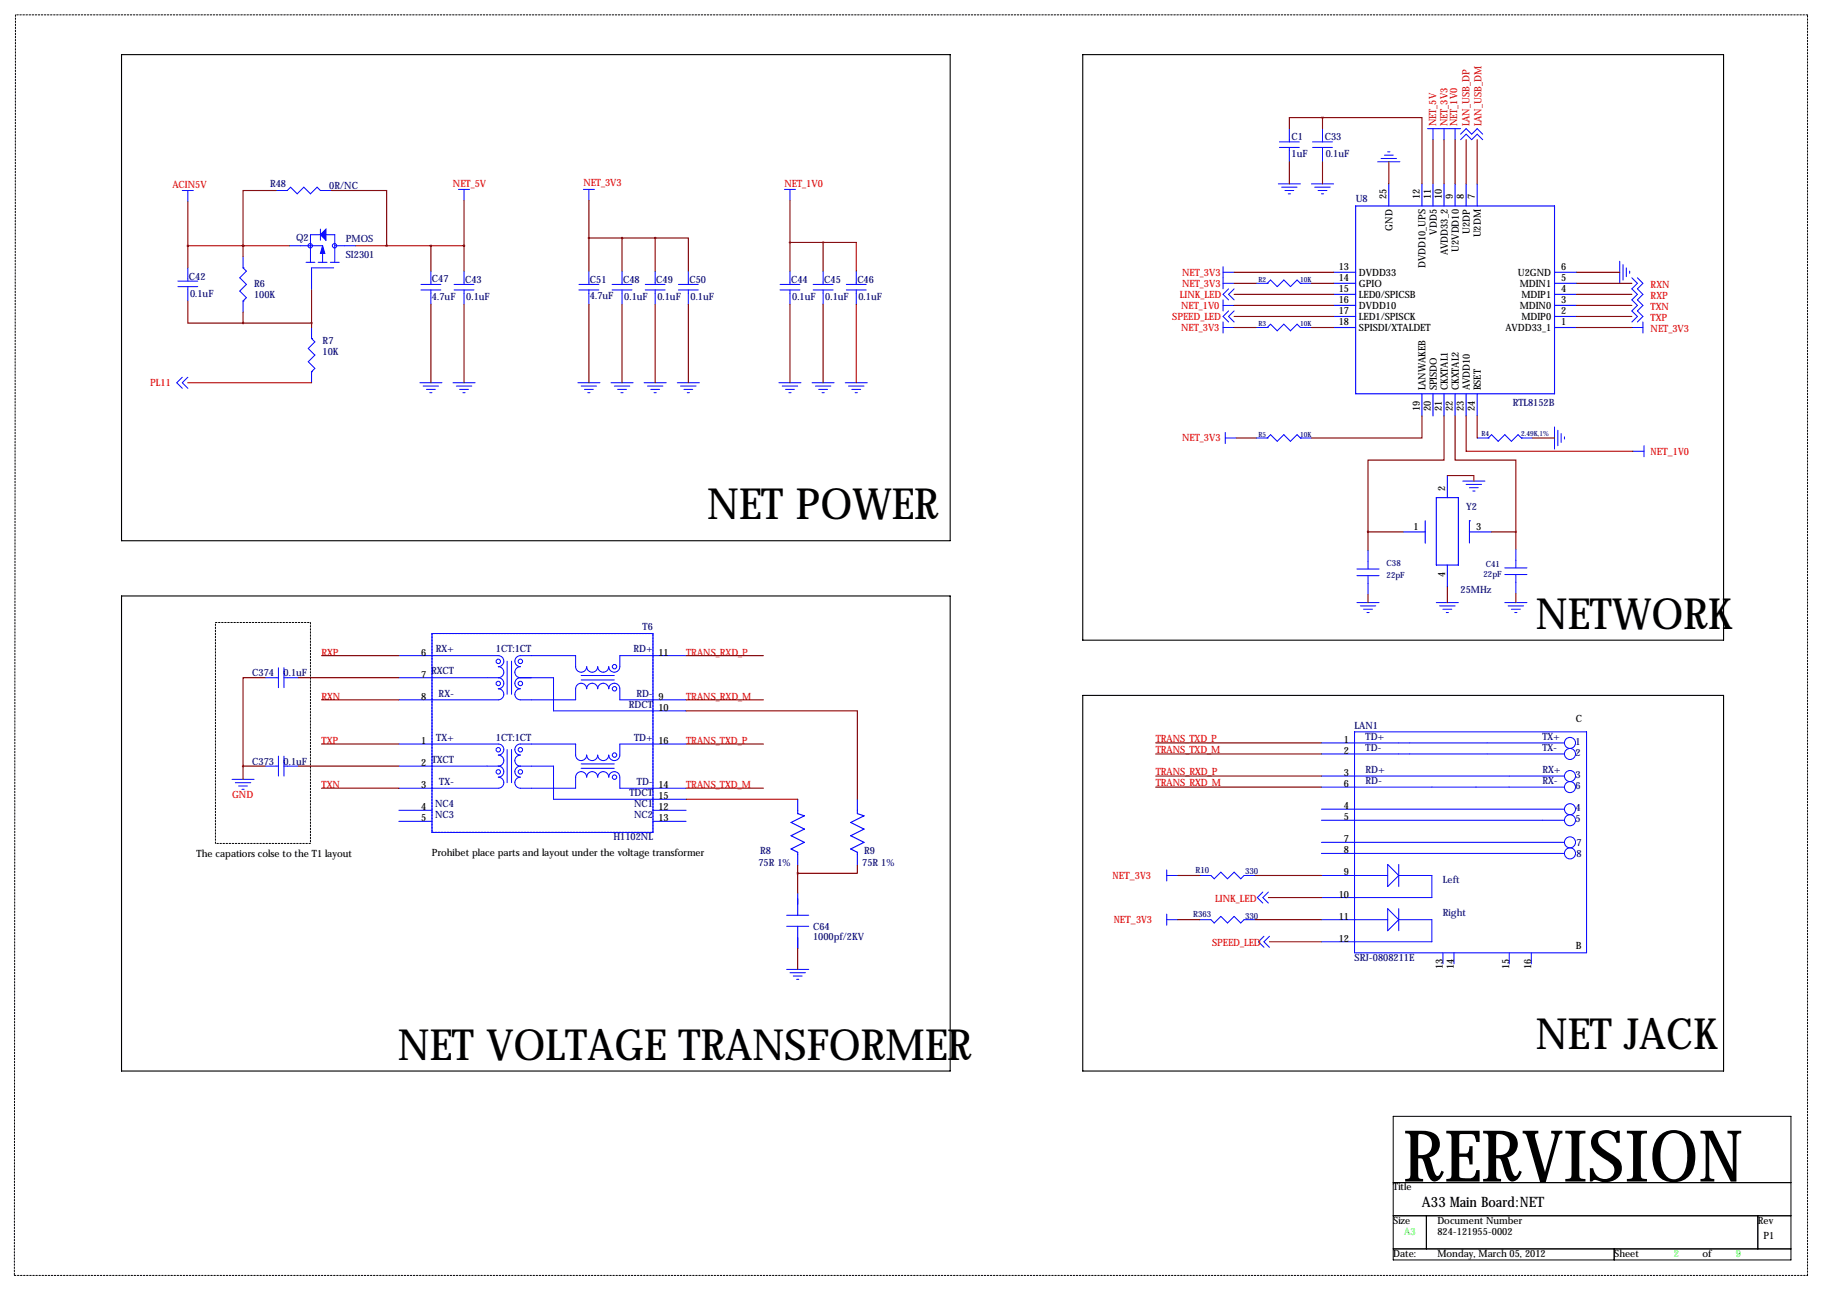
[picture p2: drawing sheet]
<svg xmlns="http://www.w3.org/2000/svg" width="419mm" height="297mm" viewBox="0 0 419 297" stroke-linecap="round" stroke-linejoin="round" font-family="sans-serif">
<path d="M320.3 256.7h91.4v33h-91.4zM320.3 271.9h91.4M320.3 279.5h91.4M327.9 279.5v7.6M404.1 279.5v7.6M320.3 287.1h91.4M371.1 287.1v2.6" fill="none" stroke="#000" stroke-width=".23"/>
<path d="M3.6 3.4l-.3 289.8M415.5 3.4h-411.9M49.5 143.1h21.9M71.4 143.1v50.8M49.5 193.9v-50.8M71.4 193.9h-21.9M3.3 293.2h412.2M415.5 293.2v-289.8" fill="none" stroke="#000" stroke-width=".23" stroke-dasharray=".4 .4"/>
<path d="M27.9 12.6h190.5v111.7h-190.5zM248.9 12.6h147.3v134.6h-147.3zM27.9 137h190.5v109.2h-190.5zM248.9 159.9h147.3v86.3h-147.3z" fill="none" stroke="#000" stroke-width=".25"/>
<g fill="none" stroke="#00f" stroke-width=".23">
<path d="M294.1 33.9h4.6M294.1 32.6h4.6M296.4 29.6v3M296.4 33.9v3.3M301.8 33.9h4.5M301.8 32.6h4.5M304 29.6v3M304 33.9v3.3M316.7 37.2h5.1M317.5 36.4h3.6M318.3 35.7h2M319 34.9h.5"/>
<path d="M328.2 29.6h7.6M329.4 29.6v2.5M332 29.6v2.5M334.5 29.6v2.5M335.8 30.8l1.3-1.2 1.2 1.2 1.3-1.2 1.3 1.2M335.8 32.1l1.3-1.3 1.2 1.3 1.3-1.3 1.3 1.3M41.9 43.8h2.5M43.2 43.8v2.5M55.9 59v2.6M63.5 43.8h2.5l.8-.8 1.5 1.6 1.5-1.6 1.6 1.6 1.5-1.6 .8 .8h2.5M66.5 56.5h7.7M73.7 54h-2.3v6.3"/>
<path d="M73.7 52.7v2.5M74.2 57.8v2.5M74.9 54h2.1v6.3M77 56.5h4.8M105.4 43.5h2.5M106.7 43.5v2.6M134.1 43.5h2.6M135.4 43.5v2.6M180.3 43.5h2.6M181.6 43.5v2.6M293.9 42.3h5.1M294.6 43h3.6"/>
<path d="M295.4 43.8h2M296.2 44.6h.5M301.5 42.3h5.1M302.3 43h3.5M303 43.8h2.1M303.8 44.6h.5M40.9 65.9h4.6M40.9 64.6h4.6M43.2 61.6v3M43.2 65.9v3.3M55.9 61.6h.1M55.9 69.2h.1"/>
<path d="M55.9 61.6l.7 .7-1.5 1.6 1.5 1.5-1.5 1.5 1.5 1.5-.7 .8M55.9 69.2v2.5M70.4 60.3h2M71.6 77.8h.1M71.6 75.3v2.5M71.6 77.8l.8 .8-1.5 1.5 1.5 1.5-1.5 1.6 1.5 1.5-.8 .8M73.2 60.3h2M75.9 60.3h2.1M76.7 61.6h-5.1v5.1M96.8 66.7h4.5M96.8 65.4h4.5M99.1 62.3v3.1"/>
<path d="M99.1 66.7v3.3M104.4 66.7h4.6M104.4 65.4h4.6M106.7 62.3v3.1M106.7 66.7v3.3M133.1 66.7h4.6M133.1 65.4h4.6M135.4 62.3v3.1M135.4 66.7v3.3M140.7 66.7h4.6M140.7 65.4h4.6M143 62.3v3.1"/>
<path d="M143 66.7v3.3M148.3 66.7h4.6M148.3 65.4h4.6M150.6 62.3v3.1M150.6 66.7v3.3M156 66.7h4.5M156 65.4h4.5M158.2 62.3v3.1M158.2 66.7v3.3M179.3 66.7h4.6M179.3 65.4h4.6M181.6 62.3v3.1"/>
<path d="M181.6 66.7v3.3M186.9 66.7h4.6M186.9 65.4h4.6M189.2 62.3v3.1M189.2 66.7v3.3M194.6 66.7h4.5M194.6 65.4h4.5M196.8 62.3v3.1M196.8 66.7v3.3M281.2 65.1h2.5M281.2 75.3h2.5M281.2 62.6h2.5"/>
<path d="M281.2 61.3v5.1M281.2 68.9v2.6M281.2 74v2.6M281.2 70.2h2.5M282.4 66.4l-1.2 1.3 1.2 1.2M282.4 71.5l-1.2 1.3 1.2 1.2M283.7 66.4l-1.3 1.3 1.3 1.2M283.7 71.5l-1.3 1.3 1.3 1.2M288.8 65.1h2.5M288.8 75.3h2.5M291.3 65.1h.1M291.3 75.3h.1"/>
<path d="M291.3 65.1l.8-.7 1.5 1.5 1.5-1.5 1.6 1.5 1.5-1.5 .8 .7M291.3 75.3l.8-.8 1.5 1.6 1.5-1.6 1.6 1.6 1.5-1.6 .8 .8M299 65.1h.1M299 75.3h.1M299 65.1h2.5M299 75.3h2.5M372.4 60.1v5M373.1 60.8v3.6M373.9 61.6v2M374.6 62.3v.6M375.2 75.3h2.5M375.2 63.9l1.2 1.2-1.2 1.3 1.2 1.3-1.2 1.2 1.2 1.3-1.2 1.3 1.2 1.3-1.2 1.2"/>
<path d="M376.4 63.9l1.3 1.2-1.3 1.3 1.3 1.3-1.3 1.2 1.3 1.3-1.3 1.3 1.3 1.3-1.3 1.2M377.7 74v2.6M41.9 86.7l-1.3 1.3 1.3 1.3M43.2 86.7l-1.3 1.3 1.3 1.3M71.6 85.5h.1M71.6 85.5v2.5M96.5 88h5.1M97.3 88.8h3.5M98 89.5h2.1M98.8 90.3h.5M104.1 88h5.1M104.9 88.8h3.6"/>
<path d="M105.7 89.5h2M106.4 90.3h.5M132.8 88h5.1M133.6 88.8h3.6M134.4 89.5h2M135.1 90.3h.5M140.5 88h5M141.2 88.8h3.6M142 89.5h2M142.7 90.3h.6M148.1 88h5.1M148.8 88.8h3.6"/>
<path d="M149.6 89.5h2M150.4 90.3h.5M155.7 88h5.1M156.5 88.8h3.5M157.2 89.5h2.1M158 90.3h.5M179.1 88h5M179.8 88.8h3.6M180.6 89.5h2M181.4 90.3h.5M186.7 88h5.1M187.5 88.8h3.5"/>
<path d="M188.2 89.5h2M189 90.3h.5M194.3 88h5.1M195.1 88.8h3.5M195.8 89.5h2.1M196.6 90.3h.5M281.7 99.4v2.6M357.4 98.2v5M358.1 98.9v3.6M358.9 99.7v2M281.7 100.7h2.5M288.8 100.7h2.5"/>
<path d="M291.3 100.7h.1M291.3 100.7l.8-.8 1.5 1.6 1.5-1.6 1.6 1.6 1.5-1.6 .8 .8M299 100.7h.1M299 100.7h2.5M336.3 110.6h5.1M337.1 111.4h3.5M337.8 112.1h2.1M338.6 112.9h.5M339.6 100.7h2.5M342.1 100.7h.1M342.1 100.7l.8-.8 1.5 1.6 1.5-1.6 1.6 1.6 1.5-1.6 .8 .8M349.8 100.7h.1"/>
<path d="M349.8 100.7h2.5M359.7 100.4v.6M375.4 103.7h2.6M378 102.5v2.5M312 130.8h5M312 132.3h5M312 138.5h5M312.7 139.3h3.6M314.5 126.5v4.3M314.5 132.3v4.4M330.2 138.5h5.1M331 139.3h3.5"/>
<path d="M345.9 132.1h5.1M345.9 130.6h5.1M345.9 138.5h5.1M346.7 139.3h3.6M348.5 126.2v4.4M348.5 132.1v4.3M61 155.8h3M64 153.5v4.6M65.3 155.8h3.3M65.3 153.5v4.6M91.7 150.7h22.9a1.27 1.27 0 0 1 1.2 1.3 1.27 1.27 0 0 1-1.2 1.3 1.27 1.27 0 0 1 1.2 1.2 1.27 1.27 0 0 1-1.2 1.3M91.7 155.8h22.9"/>
<path d="M99.3 145.7h50.8v45.7h-50.8zM114.6 155.8a1.27 1.27 0 0 1 1.2 1.3 1.27 1.27 0 0 1-1.2 1.3 1.27 1.27 0 0 1 1.2 1.2 1.27 1.27 0 0 1-1.2 1.3h-22.9M116.6 152v7.6M117.6 152v7.6M119.6 155.8a1.27 1.27 0 0 0-1.2 1.3 1.27 1.27 0 0 0 1.2 1.3 1.27 1.27 0 0 0-1.2 1.2 1.27 1.27 0 0 0 1.2 1.3h12.7v-2.5a1.27 1.27 0 0 1 1.3-1.3 1.27 1.27 0 0 1 1.3 1.3 1.27 1.27 0 0 1 1.2-1.3 1.27 1.27 0 0 1 1.3 1.3 1.27 1.27 0 0 1 1.3-1.3 1.27 1.27 0 0 1 1.3 1.3 1.27 1.27 0 0 1 1.2-1.3 1.27 1.27 0 0 1 1.3 1.3v2.5h15.2M119.6 155.8h7.7v7.6h30.4M133.6 155.3h7.6M133.6 156.3h7.6M157.7 150.7h-15.2v2.6a1.27 1.27 0 0 1-1.3 1.2 1.27 1.27 0 0 1-1.2-1.2 1.27 1.27 0 0 1-1.3 1.2 1.27 1.27 0 0 1-1.3-1.2 1.27 1.27 0 0 1-1.3 1.2 1.27 1.27 0 0 1-1.2-1.2 1.27 1.27 0 0 1-1.3 1.2 1.27 1.27 0 0 1-1.3-1.2v-2.6h-12.7a1.27 1.27 0 0 0-1.2 1.3 1.27 1.27 0 0 0 1.2 1.3 1.27 1.27 0 0 0-1.2 1.2 1.27 1.27 0 0 0 1.2 1.3M313.5 140.1h2M314.2 140.8h.6M331.7 140.1h2.1"/>
<path d="M332.5 140.8h.5M347.5 140.1h2M348.2 140.8h.5M53.3 179.2h5.1M54.1 179.9h3.6M61 176.1h3M64 173.8v4.6M65.3 176.1h3.3M65.3 173.8v4.6M91.7 171.1h22.9a1.27 1.27 0 0 1 1.2 1.2 1.27 1.27 0 0 1-1.2 1.3 1.27 1.27 0 0 1 1.2 1.3 1.27 1.27 0 0 1-1.2 1.2M91.7 176.1h22.9M114.6 176.1a1.27 1.27 0 0 1 1.2 1.3 1.27 1.27 0 0 1-1.2 1.3 1.27 1.27 0 0 1 1.2 1.2 1.27 1.27 0 0 1-1.2 1.3h-22.9"/>
<path d="M116.6 172.3v7.6M117.6 172.3v7.6M119.6 176.1a1.27 1.27 0 0 0-1.2 1.3 1.27 1.27 0 0 0 1.2 1.3 1.27 1.27 0 0 0-1.2 1.2 1.27 1.27 0 0 0 1.2 1.3h12.7v-2.5a1.27 1.27 0 0 1 1.3-1.3 1.27 1.27 0 0 1 1.3 1.3 1.27 1.27 0 0 1 1.2-1.3 1.27 1.27 0 0 1 1.3 1.3 1.27 1.27 0 0 1 1.3-1.3 1.27 1.27 0 0 1 1.3 1.3 1.27 1.27 0 0 1 1.2-1.3 1.27 1.27 0 0 1 1.3 1.3v2.5h15.2M119.6 176.1h7.7v7.7h30.4M133.6 175.6h7.6M133.6 176.6h7.6M157.7 171.1h-15.2v2.5a1.27 1.27 0 0 1-1.3 1.3 1.27 1.27 0 0 1-1.2-1.3 1.27 1.27 0 0 1-1.3 1.3 1.27 1.27 0 0 1-1.3-1.3 1.27 1.27 0 0 1-1.3 1.3 1.27 1.27 0 0 1-1.2-1.3 1.27 1.27 0 0 1-1.3 1.3 1.27 1.27 0 0 1-1.3-1.3v-2.5h-12.7a1.27 1.27 0 0 0-1.2 1.2 1.27 1.27 0 0 0 1.2 1.3 1.27 1.27 0 0 0-1.2 1.3 1.27 1.27 0 0 0 1.2 1.2M303.8 170.8h55.9M303.8 173.3h55.9M303.8 178.4h55.9M311.4 168.3h53.3v50.8h-53.3zM54.9 180.7h2"/>
<path d="M55.6 181.5h.5M91.7 186.3h7.6M91.7 188.8h7.6M150.1 186.3h7.6M150.1 188.8h7.6M303.8 181h55.9M303.8 188.6h55.9M303.8 186h55.9M303.8 196.2h55.9M303.8 193.7h55.9M319 198.7l2.6 2.6-2.6 2.5zM321.6 198.7v5.1"/>
<path d="M180.8 210.4h5.1M180.8 213h5.1M268.2 211.4h2.6M268.2 201.3h2.6M268.2 200v2.6M268.2 210.2v2.5M275.8 211.4h2.6l.7 .8 1.6-1.5 1.5 1.5 1.5-1.5 1.5 1.5 .8-.8h2.5M275.8 201.3h2.6l.7 .7 1.6-1.5 1.5 1.5 1.5-1.5 1.5 1.5 .8-.7h2.5M290.3 205.1l-1.2 1.3 1.2 1.2M290.6 215.3l-1.3 1.2 1.3 1.3M291.6 205.1l-1.3 1.3 1.3 1.2M291.8 215.3l-1.2 1.2 1.2 1.3"/>
<path d="M303.8 211.4h15.2M303.8 201.3h15.2M319 208.9l2.6 2.5-2.6 2.6zM321.6 211.4h7.6v5.1h-25.4M321.6 201.3h7.6v5.1h-25.4M321.6 208.9v5.1M331.7 219.1v2.5M334.3 219.1v2.5M347 219.1v2.5M352 219.1v2.5M180.8 222.9h5.1M181.6 223.6h3.6"/>
<path d="M182.4 224.4h2M183.1 225.2h.5"/>
<circle cx="71.3" cy="56.5" r=".51"/>
<circle cx="76.9" cy="56.5" r=".51"/>
<circle cx="114.6" cy="157.1" r=".51"/>
<circle cx="114.6" cy="152.1" r=".51"/>
<circle cx="119.6" cy="157.1" r=".51"/>
<circle cx="119.6" cy="152.1" r=".51"/>
<circle cx="141.3" cy="158.4" r=".51"/>
<circle cx="141.3" cy="153.3" r=".51"/>
<circle cx="114.6" cy="172.4" r=".51"/>
<circle cx="114.6" cy="177.5" r=".51"/>
<circle cx="119.6" cy="172.4" r=".51"/>
<circle cx="119.6" cy="177.5" r=".51"/>
<circle cx="141.3" cy="178.7" r=".51"/>
<circle cx="141.3" cy="173.6" r=".51"/>
<circle cx="360.9" cy="170.8" r="1.27"/>
<circle cx="360.9" cy="178.4" r="1.27"/>
<circle cx="360.9" cy="173.3" r="1.27"/>
<circle cx="360.9" cy="181" r="1.27"/>
<circle cx="360.9" cy="196.2" r="1.27"/>
<circle cx="360.9" cy="188.6" r="1.27"/>
<circle cx="360.9" cy="193.7" r="1.27"/>
<circle cx="360.9" cy="186" r="1.27"/>
</g>
<path d="M99.3 145.7v45.7M150.1 145.7h-50.8M99.3 191.4h50.8M150.1 191.4v-45.7" fill="none" stroke="#00f" stroke-width=".23" stroke-dasharray=".4 .4"/>
<g fill="none" stroke="#00f" stroke-width=".25">
<path d="M311.7 47.4h45.7v43.1h-45.7zM319.3 42.3v5.1M326.9 42.3v5.1M329.4 42.3v5.1M332 42.3v5.1M334.5 42.3v5.1M337.1 42.3v5.1M339.6 42.3v5.1M306.6 75.3h5.1M306.6 72.8h5.1M306.6 70.2h5.1M306.6 67.7h5.1"/>
<path d="M306.6 65.1h5.1M306.6 62.6h5.1M357.4 75.3h5.1M357.4 72.8h5.1M357.4 70.2h5.1M357.4 67.7h5.1M357.4 65.1h5.1M357.4 62.6h5.1M326.9 90.5v5.1M329.4 90.5v5.1M332 90.5v5.1M334.5 90.5v5.1"/>
<path d="M337.1 90.5v5.1M339.6 90.5v5.1M327.7 119.7v5.2M330.2 114.4h5.1v15.5h-5.1zM332.7 109.3v5.1M337.8 119.7h.1M337.8 119.7v5.1M322.6 122.3h5.1M332.7 129.9v5.1M337.8 122.3h5.1M183.4 183.8v3.3l1.5 .5-3 1.5 3 1.5-3 1.5 3 1.6-3 1.5 1.5 .7v3.1M197.1 183.8v3.3l1.5 .5-3 1.5 3 1.5-3 1.5 3 1.6-3 1.5 1.5 .7v3.1"/>
<path d="M183.4 205.3v5.1M183.4 213v5"/>
</g>
<g fill="#00f" stroke="#00f" stroke-width=".23">
<path d="M74.9 52.7v2.5l-1.2-1.2z"/>
<path d="M74.2 56.5l.5 1.8h-1z"/>
</g>
<g fill="none" stroke="#800000" stroke-width=".25">
<path d="M296.4 37.2v5.1M304 27h-7.6v2.6M304 27h22.9v15.3M304 27v2.6M304 37.2v5.1M319.3 37.2v5.1M329.4 32.1v10.2M332 32.1v10.2M334.5 32.1v10.2M337.1 32.1v10.2M339.6 32.1v10.2M43.2 56.5h23.3"/>
<path d="M43.2 46.3v15.3M55.9 56.5h.1M55.9 56.5v2.5M63.5 43.8h-7.6v12.7M76.2 43.8h12.7v12.7M81.8 56.5h24.9M99.1 56.5v5.8M106.7 46.1v16.2M135.4 46.1v16.2M135.4 54.7h15.2M143 54.7v7.6M150.6 54.7h7.6v7.6"/>
<path d="M150.6 54.7v7.6M181.6 46.1v16.2M181.6 55.7h7.6M189.2 55.7h7.6v6.6M189.2 55.7v6.6M43.2 69.2v5.1h12.7M55.9 71.7v2.6M55.9 74.3h15.7M71.6 66.7v8.6M99.1 70v18M106.7 70v18M135.4 70v18"/>
<path d="M143 70v18M150.6 70v18M158.2 70v18M181.6 70v18M189.2 70v18M196.8 70v18M283.7 75.3h5.1M283.7 72.8h22.9M283.7 70.2h22.9M283.7 67.7h22.9M283.7 65.1h5.1M283.7 62.6h22.9"/>
<path d="M301.5 75.3h5.1M301.5 65.1h5.1M362.5 75.3h12.7M362.5 72.8h12.7M362.5 70.2h12.7M362.5 67.7h12.7M362.5 65.1h12.7M362.5 62.6h9.9M43.2 88h28.4M326.9 95.6v5.1h-25.4M332 95.6v10.2h-17.5v16.4M334.5 95.6v10.2h14v16.5"/>
<path d="M337.1 95.6v8.1h38.3M339.6 95.6v5.1M284.2 100.7h4.6M332.7 109.3h6.1v1.3M352.3 100.7h5.1M314.5 122.2l8.1 .1M314.5 122.2v4.3M314.5 136.7v1.8M332.7 135v3.5M342.9 122.3h5.6M348.5 122.3v3.9M348.5 136.4v2.1"/>
<path d="M61 155.8h-5.1v20.3M68.6 155.8h23.1M73.9 150.7h17.8M157.7 150.7h17.8M55.9 176.1h5.1M55.9 176.1v3.1M68.6 176.1h23.1M73.9 171.1h17.8M73.9 160.9h17.8M157.7 163.4h39.4v20.4M157.7 171.1h17.8M157.7 160.9h17.8"/>
<path d="M265.7 178.4h38.1M265.7 173.3h38.1M265.7 170.8h38.1M73.9 181.2h17.8M157.7 181.2h17.8M157.7 183.8h25.7M183.4 199v6.3M197.1 199v1.8h-13.7M265.7 181h38.1M183.4 218v4.9M270.8 201.3h5M270.8 211.4h5"/>
<path d="M288.5 201.3h15.3M288.5 211.4h15.3M291.6 206.4h12.2M291.8 216.5h12"/>
</g>
<path d="M304 27a.05 .05 0 0 0 .1 0 .05 .05 0 0 0-.1 0zM99 56.5a.05 .05 0 0 0 .1 0 .05 .05 0 0 0-.1 0z" fill="#800000" stroke="#800000" stroke-width=".51"/>
<text font-size="16.5" x="322.6" y="271.6">RERVISION</text>
<g font-size="9.9">
<text x="162.6" y="119.2">NET POWER</text>
<text x="353.1" y="144.6">NETWORK</text>
<text x="91.4" y="243.7">NET VOLTAGE TRANSFORMER</text>
<text x="353.1" y="241.2">NET JACK</text>
</g>
<text font-size="3.3" x="326.9" y="277.5">A33 Main Board:NET</text>
<g font-size="2.3" fill="#f00">
<text x="330.2" y="29.1" transform="rotate(-90 330.2 29.1)">NET_5V</text>
<text x="332.7" y="29.1" transform="rotate(-90 332.7 29.1)">NET_3V3</text>
<text x="335" y="29.1" transform="rotate(-90 335 29.1)">NET_1V0</text>
<text x="337.8" y="29.1" transform="rotate(-90 337.8 29.1)">LAN_USB_DP</text>
<text x="340.6" y="29.1" transform="rotate(-90 340.6 29.1)">LAN_USB_DM</text>
<text x="39.6" y="43.3">ACIN5V</text>
<text x="104.1" y="43">NET_5V</text>
<text x="134.1" y="42.8">NET_3V3</text>
<text x="180.3" y="43">NET_1V0</text>
<text x="271.8" y="63.4">NET_3V3</text>
<text x="271.8" y="65.9">NET_3V3</text>
<text x="271.3" y="68.4">LINK_LED</text>
<text x="271.5" y="71">NET_1V0</text>
<text x="379.5" y="71.2">TXN</text>
<text x="379.5" y="68.7">RXP</text>
<text x="379.5" y="66.2">RXN</text>
<text x="269.5" y="73.5">SPEED_LED</text>
<text x="271.5" y="76.1">NET_3V3</text>
<text x="379.5" y="76.3">NET_3V3</text>
<text x="379.5" y="73.8">TXP</text>
<text x="34.5" y="88.8">PL11</text>
<text x="271.8" y="101.5">NET_3V3</text>
<text x="379.5" y="104.6">NET_1V0</text>
<text x="73.9" y="150.7">RXP</text>
<text x="157.7" y="150.7">TRANS_RXD_P</text>
<text x="73.9" y="160.9">RXN</text>
<text x="157.7" y="160.9">TRANS_RXD_M</text>
<text x="73.9" y="171.1">TXP</text>
<text x="157.7" y="171.1">TRANS_TXD_P</text>
<text x="265.7" y="170.5">TRANS_TXD_P</text>
<text x="265.7" y="173.1">TRANS_TXD_M</text>
<text x="265.7" y="178.2">TRANS_RXD_P</text>
<text x="53.3" y="183.5">GND</text>
<text x="73.9" y="181.2">TXN</text>
<text x="157.7" y="181.2">TRANS_TXD_M</text>
<text x="265.7" y="180.7">TRANS_RXD_M</text>
<text x="255.8" y="202">NET_3V3</text>
<text x="279.4" y="207.3">LINK_LED</text>
<text x="256" y="212.2">NET_3V3</text>
<text x="278.6" y="217.5">SPEED_LED</text>
</g>
<g font-size="2.3" fill="#000080">
<text x="296.9" y="32.1">C1</text>
<text x="304.5" y="32.1">C33</text>
<text x="296.9" y="36.2">1uF</text>
<text x="304.8" y="36.2">0.1uF</text>
<text x="62.1" y="43">R48</text>
<text x="75.7" y="43.5">0R/NC</text>
<text x="311.7" y="46.5">U8</text>
<text x="68.1" y="55.4">Q2</text>
<text x="79.5" y="55.7">PMOS</text>
<text x="79.5" y="59.2">SI2301</text>
<text x="43.4" y="64.4">C42</text>
<text x="58.4" y="65.9">R6</text>
<text x="99.3" y="64.9">C47</text>
<text x="106.9" y="65.1">C43</text>
<text x="135.6" y="65.1">C51</text>
<text x="143.3" y="65.1">C48</text>
<text x="150.9" y="65.1">C49</text>
<text x="158.5" y="65.1">C50</text>
<text x="181.9" y="65.1">C44</text>
<text x="189.5" y="65.1">C45</text>
<text x="197.1" y="65.1">C46</text>
<text x="43.7" y="68.2">0.1uF</text>
<text x="58.4" y="68.4">100K</text>
<text x="99.3" y="68.9">4.7uF</text>
<text x="107.2" y="68.9">0.1uF</text>
<text x="135.6" y="68.7">4.7uF</text>
<text x="143.5" y="68.9">0.1uF</text>
<text x="151.1" y="68.9">0.1uF</text>
<text x="158.7" y="68.9">0.1uF</text>
<text x="182.1" y="68.9">0.1uF</text>
<text x="189.7" y="68.9">0.1uF</text>
<text x="197.4" y="68.9">0.1uF</text>
<text x="74.2" y="79.1">R7</text>
<text x="74.2" y="81.6">10K</text>
<text x="347.8" y="93.3">RTL8152B</text>
<text x="337.1" y="117.2">Y2</text>
<text x="335.8" y="136.4">25MHz</text>
<text x="100.2" y="150">RX+</text>
<text x="114" y="150">1CT:1CT</text>
<text x="145.6" y="150">RD+</text>
<text x="147.7" y="144.9">T6</text>
<text x="58" y="155.5">C374</text>
<text x="65.2" y="155.5">0.1uF</text>
<text x="99.1" y="155.1">RXCT</text>
<text x="100.8" y="160.1">RX-</text>
<text x="146.3" y="160.1">RD-</text>
<text x="144.6" y="162.7">RDCT</text>
<text x="311.4" y="167.5">LAN1</text>
<text x="100.3" y="170.3">TX+</text>
<text x="114" y="170.3">1CT:1CT</text>
<text x="145.8" y="170.3">TD+</text>
<text x="313.9" y="172.6">TD-</text>
<text x="313.9" y="170">TD+</text>
<text x="354.6" y="172.6">TX-</text>
<text x="354.6" y="170">TX+</text>
<text x="362.2" y="173.8">2</text>
<text x="362.2" y="171.3">1</text>
<text x="58" y="175.8">C373</text>
<text x="65.2" y="175.8">0.1uF</text>
<text x="99.3" y="175.4">TXCT</text>
<text x="313.9" y="177.7">RD+</text>
<text x="354.6" y="177.7">RX+</text>
<text x="362.2" y="178.9">3</text>
<text x="100" y="185.5">NC4</text>
<text x="101" y="180.5">TX-</text>
<text x="144.7" y="183">TDCT</text>
<text x="145.8" y="185.5">NC1</text>
<text x="146.4" y="180.5">TD-</text>
<text x="313.9" y="180.2">RD-</text>
<text x="354.6" y="180.2">RX-</text>
<text x="362.2" y="181.5">6</text>
<text x="100" y="188.1">NC3</text>
<text x="145.8" y="188.1">NC2</text>
<text x="362.2" y="189.1">5</text>
<text x="362.2" y="186.5">4</text>
<text x="141" y="193.2">H1102NL</text>
<text x="174.8" y="196.4">R8</text>
<text x="198.6" y="196.4">R9</text>
<text x="362.5" y="197">8</text>
<text x="362.5" y="194.4">7</text>
<text x="174.4" y="199">75R 1%</text>
<text x="198.2" y="199">75R 1%</text>
<text x="331.7" y="203.1">Left</text>
<text x="186.9" y="213.7">C64</text>
<text x="331.7" y="210.7">Right</text>
<text x="186.9" y="216.2">1000pf/2KV</text>
<text x="311.4" y="220.8">SRJ-0808211E</text>
</g>
<g font-size="2.3">
<text x="318.8" y="45.8" transform="rotate(-90 318.8 45.8)">25</text>
<text x="326.4" y="45.8" transform="rotate(-90 326.4 45.8)">12</text>
<text x="328.9" y="45.8" transform="rotate(-90 328.9 45.8)">11</text>
<text x="331.5" y="45.8" transform="rotate(-90 331.5 45.8)">10</text>
<text x="334" y="45.8" transform="rotate(-90 334 45.8)">9</text>
<text x="336.5" y="45.8" transform="rotate(-90 336.5 45.8)">8</text>
<text x="339.1" y="45.8" transform="rotate(-90 339.1 45.8)">7</text>
<text x="320.1" y="53" transform="rotate(-90 320.1 53)">GND</text>
<text x="330.3" y="53.9" transform="rotate(-90 330.3 53.9)">VDD5</text>
<text x="337.9" y="53.8" transform="rotate(-90 337.9 53.8)">U2DP</text>
<text x="332.8" y="58.7" transform="rotate(-90 332.8 58.7)">AVDD33_2</text>
<text x="335.4" y="57.9" transform="rotate(-90 335.4 57.9)">U2VDD10</text>
<text x="340.5" y="54.6" transform="rotate(-90 340.5 54.6)">U2DM</text>
<text x="307.8" y="64.6">14</text>
<text x="307.8" y="62.1">13</text>
<text x="312.4" y="66">GPIO</text>
<text x="312.4" y="63.5">DVDD33</text>
<text x="327.8" y="61.7" transform="rotate(-90 327.8 61.7)">DVDD10_UPS</text>
<text x="349" y="63.5">U2GND</text>
<text x="349.4" y="66">MDIN1</text>
<text x="358.9" y="64.6">5</text>
<text x="358.9" y="62.1">6</text>
<text x="307.8" y="69.7">16</text>
<text x="307.8" y="67.2">15</text>
<text x="312.4" y="71.1">DVDD10</text>
<text x="312.4" y="68.5">LED0/SPICSB</text>
<text x="349.4" y="71.1">MDIN0</text>
<text x="349.8" y="68.5">MDIP1</text>
<text x="358.9" y="69.7">3</text>
<text x="358.9" y="67.2">4</text>
<text x="307.8" y="74.8">18</text>
<text x="307.8" y="72.2">17</text>
<text x="312.4" y="76.2">SPISDI/XTALDET</text>
<text x="312.4" y="73.6">LED1/SPISCK</text>
<text x="346.1" y="76.2">AVDD33_1</text>
<text x="349.8" y="73.6">MDIP0</text>
<text x="358.9" y="74.8">1</text>
<text x="358.9" y="72.2">2</text>
<text x="327.8" y="89.8" transform="rotate(-90 327.8 89.8)">LANWAKEB</text>
<text x="330.3" y="89.8" transform="rotate(-90 330.3 89.8)">SPISDO</text>
<text x="332.8" y="89.8" transform="rotate(-90 332.8 89.8)">CKXTAL1</text>
<text x="335.4" y="89.8" transform="rotate(-90 335.4 89.8)">CKXTAL2</text>
<text x="337.9" y="89.8" transform="rotate(-90 337.9 89.8)">AVDD10</text>
<text x="340.5" y="89.8" transform="rotate(-90 340.5 89.8)">RSET</text>
<text x="326.4" y="94.4" transform="rotate(-90 326.4 94.4)">19</text>
<text x="328.9" y="94.4" transform="rotate(-90 328.9 94.4)">20</text>
<text x="331.5" y="94.4" transform="rotate(-90 331.5 94.4)">21</text>
<text x="334" y="94.4" transform="rotate(-90 334 94.4)">22</text>
<text x="336.5" y="94.4" transform="rotate(-90 336.5 94.4)">23</text>
<text x="339.1" y="94.4" transform="rotate(-90 339.1 94.4)">24</text>
<text x="332.2" y="112.9" transform="rotate(-90 332.2 112.9)">2</text>
<text x="324.9" y="121.8">1</text>
<text x="339.3" y="121.8">3</text>
<text x="332.2" y="132.6" transform="rotate(-90 332.2 132.6)">4</text>
<text x="96.9" y="150.7">6</text>
<text x="96.9" y="155.8">7</text>
<text x="151.4" y="150.7">11</text>
<text x="96.9" y="160.9">8</text>
<text x="151.4" y="160.9">9</text>
<text x="151.4" y="163.4">10</text>
<text x="362.2" y="166.1">C</text>
<text x="96.9" y="171.1">1</text>
<text x="151.4" y="171.1">16</text>
<text x="308.9" y="170.8">1</text>
<text x="308.9" y="173.3">2</text>
<text x="96.9" y="176.1">2</text>
<text x="308.9" y="178.4">3</text>
<text x="96.9" y="181.2">3</text>
<text x="151.4" y="181.2">14</text>
<text x="151.4" y="183.8">15</text>
<text x="308.9" y="181">6</text>
<text x="96.9" y="186.3">4</text>
<text x="96.9" y="188.8">5</text>
<text x="151.4" y="186.3">12</text>
<text x="151.4" y="188.8">13</text>
<text x="308.9" y="186">4</text>
<text x="308.9" y="188.6">5</text>
<text x="45.2" y="197">The capatiors colse to the T1 layout</text>
<text x="99.3" y="196.7">Prohibet place parts and layout under the voltage transformer</text>
<text x="308.9" y="196.2">8</text>
<text x="308.9" y="193.7">7</text>
<text x="308.9" y="201.3">9</text>
<text x="307.8" y="206.4">10</text>
<text x="307.8" y="211.4">11</text>
<text x="307.8" y="216.5">12</text>
<text x="362.3" y="218.1">B</text>
<text x="331.7" y="222.7" transform="rotate(-90 331.7 222.7)">13</text>
<text x="334.3" y="222.7" transform="rotate(-90 334.3 222.7)">14</text>
<text x="347" y="222.7" transform="rotate(-90 347 222.7)">15</text>
<text x="352" y="222.7" transform="rotate(-90 352 222.7)">16</text>
<text x="320.3" y="273.7">Title</text>
<text x="320.3" y="281.3">Size</text>
<text x="330.5" y="281.3">Document Number</text>
<text x="404.1" y="281.3">Rev</text>
<text x="330.5" y="283.8">824-121955-0002</text>
<text x="405.4" y="284.8">P1</text>
<text x="320.3" y="288.9">Date:</text>
<text x="330.5" y="288.9">Monday, March 05, 2012</text>
<text x="371.1" y="288.9">Sheet</text>
<text x="391.4" y="288.9">of</text>
</g>
<g font-size="2.3" fill="#0f0">
<text x="322.8" y="283.8">A3</text>
<text x="384.8" y="288.9">2</text>
<text x="399" y="288.9">9</text>
</g>
<g font-size="2" fill="#000080">
<text x="318.8" y="130.2">C38</text>
<text x="341.6" y="130.3">C41</text>
<text x="318.8" y="133">22pF</text>
<text x="341.1" y="132.7">22pF</text>
<text x="274.8" y="200.8">R10</text>
<text x="286.3" y="201">330</text>
<text x="274.3" y="210.9">R363</text>
<text x="286.3" y="211.2">330</text>
</g>
<g font-size="1.6" fill="#000080">
<text x="289.3" y="64.8">R2</text>
<text x="298.9" y="64.8">10K</text>
<text x="289.3" y="75">R3</text>
<text x="298.9" y="75">10K</text>
<text x="289.3" y="100.4">R5</text>
<text x="298.9" y="100.4">10K</text>
<text x="340.6" y="100.1">R4</text>
<text x="349.7" y="100.1">2.49K,1%</text>
</g>
</svg>
